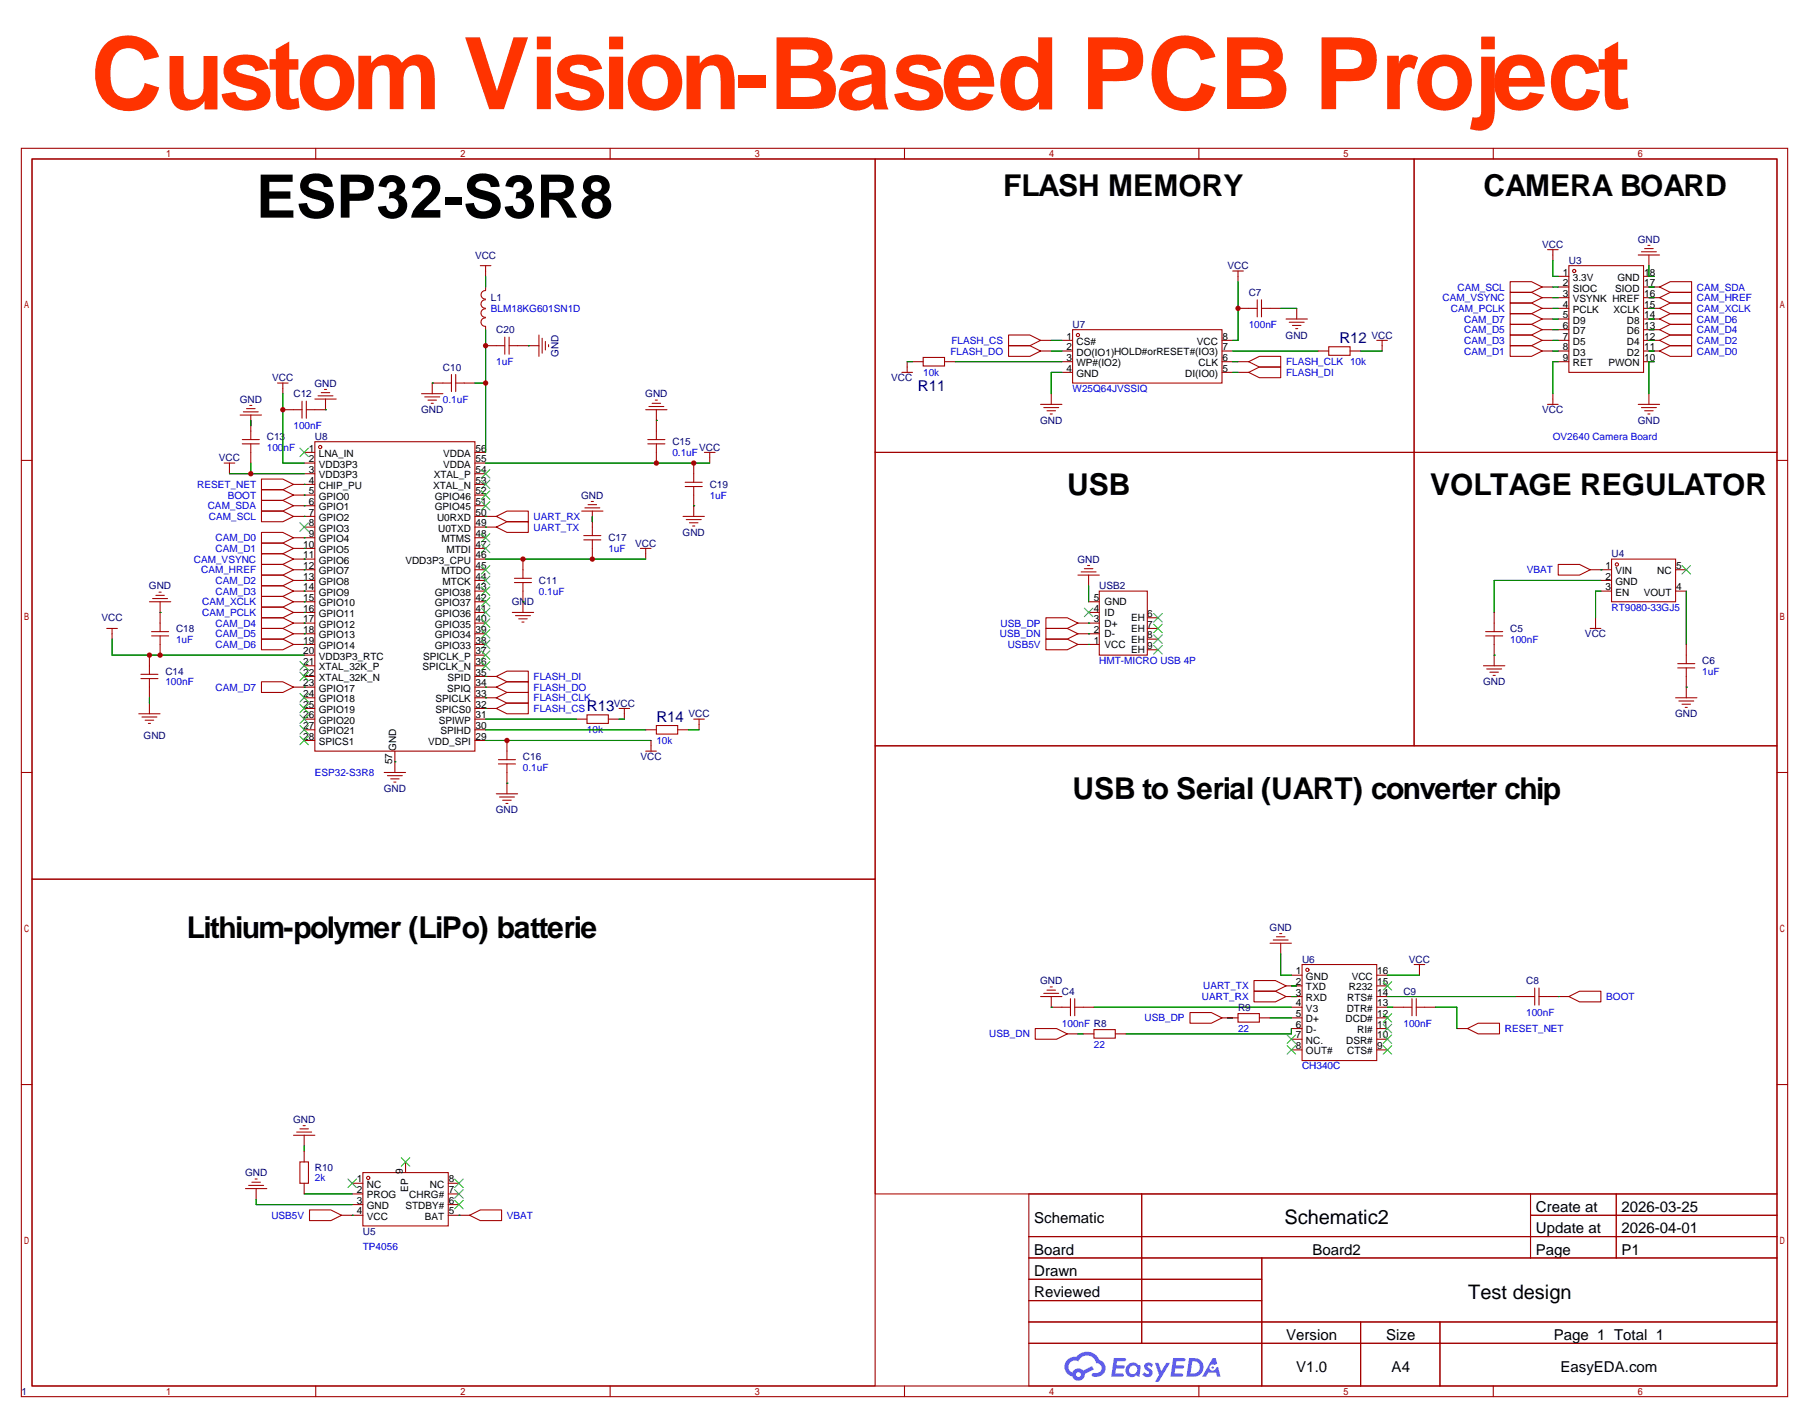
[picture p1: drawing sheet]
<svg xmlns="http://www.w3.org/2000/svg" width="431mm" height="338mm" viewBox="0 0 431 338" stroke-linecap="round" stroke-linejoin="round" font-family="sans-serif">
<g fill="none" stroke="#a10000" stroke-width=".25">
<path d="M5.1 35.3h420.3v297.2h-420.3zM7.6 37.8h415.3v292.1h-415.3zM75.1 35.3v2.5M145.2 35.3v2.5M215.3 35.3v2.5M285.3 35.3v2.5M355.4 35.3v2.5M5.1 109.6h2.5M422.9 109.6h2.5M5.1 183.9h2.5M422.9 183.9h2.5M5.1 258.2h2.5"/>
<path d="M422.9 258.2h2.5M244.9 284.2h178v45.7h-178zM244.9 294.4h178M244.9 299.5h178M271.7 284.2v35.6M300.3 299.5v30.4M364.3 284.2v15.3M364.3 289.3h58.6M384.7 284.2v15.3M244.9 304.5h55.4M244.9 314.7h178M244.9 309.6h55.4"/>
<path d="M244.9 319.8h178M323.8 314.7v15.2M342.7 314.7v15.2M75.1 329.9v2.6M145.2 329.9v2.6M215.3 329.9v2.6M285.3 329.9v2.6M355.4 329.9v2.6"/>
</g>
<g fill="#5487ff">
<path d="M272.6 324.6a1.3 1.3 0 0 1 1.8 .3l-.4 .6a.47 .47 0 0 0-.4-.4 .47 .47 0 0 0-.5 .3l.1 .1a1.28 1.28 0 0 1 .8 2 1.53 1.53 0 0 1-2.2-.3l.6-.6 .7 .5a.31 .31 0 0 0 .4-.3 .31 .31 0 0 0-.3-.3 1.12 1.12 0 0 1-.6-1.9z"/>
<path d="M274.9 324.4h.8l.7 2 1.2-2h.9l-2.7 4.6h-.9l.9-1.7z"/>
<path d="M265.1 323.3h2.3a.46 .46 0 0 1 .5 .1 .46 .46 0 0 1 .1 .5l-.4 .2h-1.7l-.2 .9 1.8 .1a.4 .4 0 0 1 .2 .4 .4 .4 0 0 1-.4 .3h-1.7l-.2 1.2h1.4a.46 .46 0 0 1 .5 .1 .46 .46 0 0 1 .1 .5l-.3 .2h-2.6z"/>
<path d="M279.2 323.3h2.3a.47 .47 0 0 1 .5 .1 .47 .47 0 0 1 .1 .5l-.4 .2h-1.7l-.2 .9 1.9 .1a.39 .39 0 0 1 .1 .4 .39 .39 0 0 1-.4 .3h-1.7l-.1 1.2h1.3a.46 .46 0 0 1 .5 .1 .46 .46 0 0 1 .1 .5l-.3 .2h-2.6z"/>
<path d="M288.6 323.3h.7l.4 1.3-.7 .4a.75 .75 0 0 0-1.1 .3 .75 .75 0 0 0 .5 1 .75 .75 0 0 0 1-.7l.5-.2 .6 2.3h-.9l-.2-.9h-1.8l-.6 .9h-.9z"/>
<path d="M283 323.3l-.6 4.5h1.4a2.27 2.27 0 0 0 2.6-2.3 2.27 2.27 0 0 0-2.7-2.2zM283.8 324.1a1.5 1.5 0 0 1 1.8 1.5 1.5 1.5 0 0 1-2 1.4h-.2z"/>
<path d="M268.4 324.9a1.6 1.6 0 0 0-.3 2.3 1.6 1.6 0 0 0 2.3 .2l.8 .4 .3-2.5-.2-.3h-.4a1.58 1.58 0 0 0-2.5-.1zM269 325.4a.99 .99 0 0 1 1.7 .6 .99 .99 0 0 1-1.4 1.1 .98 .98 0 0 1-.3-1.7z"/>
<path d="M254.1 323.7a2.37 2.37 0 0 0 1.1 4 1.54 1.54 0 0 0 1.8 1 1.54 1.54 0 0 0 1.2-1.6l2.1-1.1-.4-.8-2.1 1.1a1.57 1.57 0 0 0-2.6 .4 1.5 1.5 0 0 1-.7-2.1 1.5 1.5 0 0 1 2.1-.5 2.27 2.27 0 0 1 2.4-1.4 2.27 2.27 0 0 1 2 1.8 1.16 1.16 0 0 1 1.2 1.1 1.16 1.16 0 0 1-1.1 1.2h-.7a.47 .47 0 0 0-.6 .4 .47 .47 0 0 0 .5 .6 2.14 2.14 0 0 0 2.7-1.4 2.14 2.14 0 0 0-1.4-2.7 3.2 3.2 0 0 0-5.4-.7l-1.2 .1zM256.1 327.2a.58 .58 0 0 1 1.1 0 .58 .58 0 0 1-1.1 0z"/>
<circle cx="288.6" cy="325.5" r=".28"/>
</g>
<g fill="none" stroke="#a10000" stroke-width=".25">
<path d="M7.6 37.8h200.7v171.5h-200.7zM208.3 37.8h128.2v69.9h-128.2zM336.5 37.8h86.4v69.9h-86.4zM368.3 59.4h2.5M369.6 59.4v2.6M390.7 59.9h3.5M391.4 59.2h2M392.2 58.4h.5M114.3 63.2h2.5M115.6 73.5a1.01 1.01 0 0 0-1.1 1 1.01 1.01 0 0 0 1.1 1M115.6 71.4a1.01 1.01 0 0 0-1.1 1 1.01 1.01 0 0 0 1.1 1M115.6 69.2a1.01 1.01 0 0 0-1.1 1 1.01 1.01 0 0 0 1.1 1"/>
<path d="M115.6 75.7a1.01 1.01 0 0 0-1.1 1 1.01 1.01 0 0 0 1.1 1v.8M115.6 63.2v2.6M115.6 68.3v.8M128.3 79.8v5M240 79.8h5.1l2.5 1.2-2.5 1.3h-5.1zM255.3 78.5h35.5v12.7h-35.5zM293.4 64.5h2.5M294.6 73.4h4.6M294.6 64.5v2.6M299.2 71.4v4M300.2 73.4h4.6M300.2 71.4v4"/>
<path d="M306.1 75.9h5M306.8 76.7h3.6M307.6 77.5h2M308.4 78.2h.5M308.6 73.4v2.5M359.4 79.8h5.1l2.5 1.2-2.5 1.3h-5.1zM359.4 77.2h5.1l2.5 1.3-2.5 1.3h-5.1zM359.4 74.7h5.1l2.5 1.2-2.5 1.3h-5.1zM359.4 72.1h5.1l2.5 1.3-2.5 1.3h-5.1zM359.4 69.6h5.1l2.5 1.3-2.5 1.2h-5.1zM359.4 67.1h5.1l2.5 1.2-2.5 1.3h-5.1zM367 68.3h2.6"/>
<path d="M367 70.9h2.6M367 73.4h2.6M367 75.9h2.6M367 78.5h2.6M370.8 65.8h2.6M370.8 68.3h2.6M370.8 70.9h2.6M370.8 73.4h2.6M370.8 75.9h2.6M370.8 78.5h2.6M373.4 63.2h17.8v25.4h-17.8zM389.9 60.7h5.1"/>
<path d="M391.2 65.8h2.5M391.2 68.3h3.8M391.2 70.9h3.8M391.2 73.4h3.8M391.2 75.9h3.8M391.2 78.5h3.8M392.4 60.7v2.5M395 78.5l2.5-1.3h5.1v2.6h-5.1zM395 75.9l2.5-1.2h5.1v2.5h-5.1zM395 73.4l2.5-1.3h5.1v2.6h-5.1zM395 70.9l2.5-1.3h5.1v2.5h-5.1zM395 68.3l2.5-1.2h5.1v2.5h-5.1z"/>
<path d="M57.1 98.8h5.1M57.9 98h3.6M58.7 97.3h2M59.4 96.5h.5M59.7 98.8v5.8M66 91.2h2.6M67.3 91.2v2.5M67.3 97.5h4.6M71.9 95.5v4.1M72.9 95.5v4.1M74.9 95h5.1M75.7 94.2h3.5"/>
<path d="M76.5 93.5h2M77.2 92.7h.5M77.5 95v2.5h-4.6M100.3 93.7h5.1M101.1 94.5h3.5M101.9 95.2h2M102.6 96h.5M107.4 91.2h-4.5v2.5M107.4 89.2v4M108.5 91.2h4.5M108.5 89.2v4M115.6 82.3h4.5"/>
<path d="M120.1 80.3v4M121.2 82.3h7.1M121.2 80.3v4M129 80.5v3.6M129.8 81.3v2M130.6 82v.5M153.7 97.5h5M154.4 96.8h3.6M155.2 96h2M156 95.2h.5M156.2 97.5v7.1M214.6 88.6h2.6"/>
<path d="M215.9 86.1v2.5M217.2 86.1h2.5M219.7 85.1h5.1v2h-5.1zM224.8 86.1h2.5M240 82.3h5.1l2.5 1.3-2.5 1.2h-5.1zM247.6 81h2.6M247.6 83.6h2.6M247.6 96.3h5.1M248.4 97h3.6M249.2 97.8h2M249.9 98.6h.5M250.2 93.7v2.6"/>
<path d="M252.7 81h2.6M252.7 83.6h2.6M252.7 86.1h2.6M252.7 88.6h2.6M290.8 81h2.6M290.8 83.6h2.6M290.8 86.1h2.6M290.8 88.6h2.6M294.6 86.1h2.6M294.6 88.6h2.6M297.2 88.6l2.5-1.2h5.1v2.5h-5.1zM297.2 86.1l2.5-1.3h5.1v2.6h-5.1z"/>
<path d="M313.7 83.6h2.5M316.2 82.5h5.1v2.1h-5.1zM321.3 83.6h2.5M327.7 81h2.5M328.9 81v2.6M359.4 82.3h5.1l2.5 1.3-2.5 1.2h-5.1zM367 81h2.6M367 83.6h2.6M368.3 96.3h2.5M369.6 93.7v2.6M370.8 81h2.6M370.8 83.6h2.6"/>
<path d="M370.8 86.1h2.6M389.9 96.3h5.1M390.7 97h3.5M391.2 81h3.8M391.2 83.6h3.8M391.2 86.1h2.5M391.4 97.8h2M392.2 98.6h.5M392.4 93.7v2.6M395 83.6l2.5-1.3h5.1v2.5h-5.1zM395 81l2.5-1.2h5.1v2.5h-5.1zM53.3 110.2h2.6"/>
<path d="M54.6 110.2v2.6M57.7 105.7h4M57.7 104.6h4M59.7 105.7v4.5M62.2 116.6h5.1l2.5 1.3-2.5 1.2h-5.1zM62.2 114h5.1l2.5 1.3-2.5 1.3h-5.1zM62.2 119.1h5.1l2.5 1.3-2.5 1.3h-5.1zM69.8 115.3h5.1M69.8 117.9h5.1M72.4 107.7h2.5M72.4 110.2h2.5M72.4 112.8h2.5"/>
<path d="M74.9 105.2h38.1v73.6h-38.1zM113 107.7h2.6M113 110.2h2.6M113 112.8h2.6M113 115.3h2.6M113 117.9h2.6M140.7 119.4h.5M154.2 105.7h4M154.2 104.6h4M156.2 105.7v4.5M163.1 115.8h4M163.1 114.8h4"/>
<path d="M165.1 110.2v4.6M165.1 115.8v7.1M167.6 107.7h2.6M168.9 107.7v2.5M208.3 107.7h128.2v69.8h-128.2zM336.5 107.7h86.4v69.8h-86.4zM62.2 134.4h5.1l2.5 1.2-2.5 1.3h-5.1zM62.2 131.8h5.1l2.5 1.3-2.5 1.3h-5.1zM62.2 136.9h5.1l2.5 1.3-2.5 1.2h-5.1zM62.2 139.4h5.1l2.5 1.3-2.5 1.3h-5.1zM62.2 126.7h5.1l2.5 1.3-2.5 1.3h-5.1zM62.2 121.7h5.1l2.5 1.2-2.5 1.3h-5.1z"/>
<path d="M62.2 129.3h5.1l2.5 1.3-2.5 1.2h-5.1zM69.8 135.6h5.1M69.8 138.2h5.1M69.8 120.4h5.1M69.8 122.9h5.1M69.8 128h5.1M69.8 130.6h5.1M69.8 133.1h5.1M72.4 125.5h2.5M113 135.6h2.6M113 138.2h2.6M113 120.4h2.6"/>
<path d="M113 122.9h5.1M113 125.5h5.1M113 128h2.6M113 130.6h2.6M113 133.1h2.6M118.1 125.5l2.5-1.3h5.1v2.5h-5.1zM118.1 122.9l2.5-1.2h5.1v2.5h-5.1zM122.4 137.7h4.1M122.4 138.7h4.1M124.5 133.1v4.6M124.5 138.7v7.1M138.4 121.7h5.1"/>
<path d="M138.9 127.5h4.1M138.9 128.5h4.1M139.2 120.9h3.5M140 120.1h2M141 121.7v5.8M141 128.5v4.6M152.4 130.6h2.5M153.7 130.6v2.5M162.6 122.9h5M163.3 123.7h3.6M164.1 124.5h2M164.8 125.2h.6"/>
<path d="M256.5 136.9h5.1M257.3 136.1h3.6M258.1 135.4h2M258.8 134.6h.5M259.1 136.9v2.5M370.8 134.4h5.1l2.6 1.2-2.6 1.3h-5.1zM378.5 135.6h5M381 138.2h2.5M383.5 133.1h15.3v10.2h-15.3zM398.8 135.6h2.5M25.4 149.6h2.5M26.7 149.6v2.5"/>
<path d="M35.6 143.3h5M35.6 156v4.5M36.1 151.4h4M36.1 150.4h4M36.3 142.5h3.6M37.1 141.7h2M37.8 141h.6M38.1 143.3v7.1M38.1 151.4v4.6M62.2 147.1h5.1l2.5 1.2-2.5 1.3h-5.1zM62.2 142h5.1l2.5 1.3-2.5 1.2h-5.1zM62.2 144.5h5.1l2.5 1.3-2.5 1.3h-5.1z"/>
<path d="M62.2 149.6h5.1l2.5 1.3-2.5 1.2h-5.1zM62.2 152.1h5.1l2.5 1.3-2.5 1.3h-5.1zM69.8 143.3h5.1M69.8 145.8h5.1M69.8 148.3h5.1M69.8 150.9h5.1M69.8 153.4h5.1M69.8 140.7h5.1M72.4 158.5h2.5M72.4 156h2.5M113 143.3h2.6M113 145.8h2.6"/>
<path d="M113 148.3h2.6M113 150.9h2.6M113 153.4h2.6M113 140.7h2.6M113 158.5h2.6M113 156h2.6M121.9 145.8h5.1M122.7 146.6h3.5M123.4 147.3h2.1M124.2 148.1h.5M248.9 152.1h5.1l2.5 1.3-2.5 1.3h-5.1zM248.9 147.1h5.1l2.5 1.2-2.5 1.3h-5.1z"/>
<path d="M248.9 149.6h5.1l2.5 1.3-2.5 1.2h-5.1zM256.5 148.3h5.1M256.5 150.9h5.1M256.5 153.4h5.1M259.1 143.3h2.5M259.1 145.8h2.5M261.6 140.7h11.4v15.3h-11.4zM273 154.7h2.6M273 152.1h2.6M273 149.6h2.6M273 147.1h2.6M353.1 158.5h5"/>
<path d="M353.6 151.4h4M353.6 150.4h4M353.8 159.3h3.6M355.6 145.8v4.6M355.6 151.4v7.1M378.5 149.6h2.5M379.7 147.1v2.5M381 140.7h2.5M398.8 140.7h2.5M399.3 158h4.1M399.3 159h4.1M401.3 153.4v4.6"/>
<path d="M401.3 159v7.1M33 169.9h5.1M33.5 160.5h4.1M33.5 161.5h4.1M33.8 170.7h3.5M34.5 171.4h2.1M35.3 172.2h.5M35.6 161.5v4.6M35.6 167.4v2.5M62.2 162.3h5.1l2.5 1.3-2.5 1.2h-5.1zM69.8 163.6h5.1M72.4 166.1h2.5"/>
<path d="M72.4 161h2.5M72.4 168.7h2.5M72.4 171.2h2.5M72.4 173.7h2.5M72.4 176.3h2.5M94 178.8v5.1M113 166.1h5.1M113 161h5.1M113 163.6h5.1M113 168.7h5.1M113 171.2h2.6M113 173.7h2.6"/>
<path d="M113 176.3h2.6M118.1 168.7l2.5-1.3h5.1v2.5h-5.1zM118.1 166.1l2.5-1.3h5.1v2.6h-5.1zM118.1 161l2.5-1.2h5.1v2.5h-5.1zM118.1 163.6l2.5-1.3h5.1v2.5h-5.1zM120.6 176.3v4.5M137.2 171.2h2.5M139.7 170.2h5.1v2h-5.1zM144.8 171.2h2.5M147.3 168.7h2.6M148.6 168.7v2.5M153.7 173.7h2.5"/>
<path d="M153.7 178.8h2.5M154.9 176.3v2.5M156.2 172.7h5.1v2.1h-5.1zM161.3 173.7h2.5M165.1 171.2h2.5M166.4 171.2v2.5M208.3 177.5h214.6v106.7h-214.6zM354.6 160h2M355.3 160.8h.6M398.8 166.1h5.1M399.5 166.9h3.6M400.3 167.6h2"/>
<path d="M401.1 168.4h.5M91.4 183.9h5.1M92.2 184.7h3.6M93 185.4h2M93.7 186.2h.5M118.1 189h5.1M118.6 180.8h4.1M118.6 181.9h4.1M118.9 189.7h3.5M119.6 190.5h2.1M120.4 191.3h.5M120.6 181.9v7.1"/>
<path d="M7.6 209.3h200.7v120.6h-200.7zM247.6 237.2h5.1M248.4 236.5h3.6M249.2 235.7h2M249.9 234.9h.5M250.2 237.2v2.6h4.6M254.8 237.7v4.1M255.8 239.8h4.5M255.8 237.7v4.1M298.4 233.4h5.1l2.6 1.3-2.6 1.3h-5.1zM298.4 236h5.1l2.6 1.2-2.6 1.3h-5.1zM302.3 224.5h5"/>
<path d="M303 223.8h3.6M303.8 223h2M304.5 222.2h.6M304.8 224.5v2.6M306.1 234.7h3.8M306.1 237.2h3.8M307.3 232.2h2.6M307.3 239.8h2.6M309.9 229.6h17.8v22.9h-17.8zM327.7 232.2h2.5M327.7 234.7h2.5M327.7 237.2h2.5"/>
<path d="M327.7 239.8h2.5M331.5 239.8h4.5M336 237.7v4.1M336.5 229.6h2.6M337.1 239.8h4.5M337.1 237.7v4.1M337.8 229.6v2.6M360.7 237.2h4.6M365.3 235.2v4.1M366.3 237.2h7.1M366.3 235.2v4.1M373.4 237.2l2.5-1.2h5.1v2.5h-5.1z"/>
<path d="M246.4 244.9h5.1l2.5 1.2-2.5 1.3h-5.1zM254 246.1h2.5M257.8 246.1h2.5M260.3 245.1h5.1v2h-5.1zM265.4 246.1h2.6M283.2 241h5.1l2.5 1.3-2.5 1.3h-5.1zM290.8 242.3h3.8M294.6 241.3h5.1v2h-5.1zM299.7 242.3h2.6M307.3 242.3h2.6M307.3 244.9h2.6M307.3 247.4h2.6"/>
<path d="M307.3 249.9h2.6M327.7 242.3h2.5M327.7 244.9h2.5M327.7 247.4h2.5M327.7 249.9h2.5M346.7 244.9h2.5M349.2 244.9l2.6-1.3h5.1v2.5h-5.1zM69.8 270.3h5.1M70.6 269.5h3.6M71.4 276.6h2v5.1h-2zM71.4 268.7h2M72.1 268h.5"/>
<path d="M72.4 270.3v2.5M72.4 274.1v2.5M86.4 279.1h20.3v12.7h-20.3zM96.5 276.6v2.5M58.4 283h5.1M59.2 282.2h3.5M59.9 281.4h2.1M60.7 280.7h.5M61 283v2.5M72.4 281.7v2.5M73.7 288h5l2.6 1.3-2.6 1.3h-5zM81.3 289.3h5.1"/>
<path d="M83.8 281.7h2.6M83.8 284.2h2.6M83.8 286.8h2.6M106.7 281.7h2.5M106.7 284.2h2.5M106.7 286.8h2.5M106.7 289.3h5.1M111.8 289.3l2.5-1.3h5.1v2.6h-5.1z"/>
<circle cx="256.5" cy="79.8" r=".38"/>
<circle cx="374.6" cy="64.5" r=".38"/>
<circle cx="76.2" cy="106.4" r=".38"/>
<circle cx="384.8" cy="134.4" r=".38"/>
<circle cx="311.1" cy="230.9" r=".38"/>
<circle cx="87.6" cy="280.4" r=".38"/>
</g>
<g fill="none" stroke="#3c3" stroke-width=".25">
<path d="M71.4 106.7l2 2M73.4 106.7l-2 2M114.6 111.8l2 2M114.6 114.3l2 2M114.6 116.8l2 2.1M114.6 119.4l2 2M116.6 111.8l-2 2M116.6 114.3l-2 2M116.6 116.8l-2 2.1M116.6 119.4l-2 2M71.4 124.5l2 2M73.4 124.5l-2 2"/>
<path d="M114.6 127l2 2M114.6 129.5l2 2.1M114.6 134.6l2 2.1M114.6 137.2l2 2M114.6 139.7l2 2M116.6 127l-2 2M116.6 129.5l-2 2.1M116.6 134.6l-2 2.1M116.6 137.2l-2 2M116.6 139.7l-2 2M400.3 134.6l2 2.1M402.3 134.6l-2 2.1"/>
<path d="M71.4 157.5l2 2M73.4 157.5l-2 2M114.6 142.2l2 2.1M114.6 144.8l2 2M114.6 147.3l2 2.1M114.6 149.9l2 2M114.6 152.4l2 2M114.6 154.9l2 2.1M114.6 157.5l2 2M116.6 142.2l-2 2.1M116.6 144.8l-2 2M116.6 147.3l-2 2.1"/>
<path d="M116.6 149.9l-2 2M116.6 152.4l-2 2M116.6 154.9l-2 2.1M116.6 157.5l-2 2M258.1 144.8l2 2M260.1 144.8l-2 2M274.6 153.7l2 2M274.6 151.1l2 2.1M274.6 148.6l2 2M274.6 146l2 2.1M276.6 153.7l-2 2M276.6 151.1l-2 2.1"/>
<path d="M276.6 148.6l-2 2M276.6 146l-2 2.1M71.4 175.3l2 2M71.4 172.7l2 2.1M71.4 170.2l2 2M71.4 167.6l2 2.1M71.4 165.1l2 2M71.4 160l2 2.1M73.4 160l-2 2.1M73.4 170.2l-2 2M73.4 172.7l-2 2.1M73.4 175.3l-2 2"/>
<path d="M73.4 167.6l-2 2.1M73.4 165.1l-2 2M329.2 233.7l2 2M331.2 233.7l-2 2M306.3 246.4l2.1 2M306.3 248.9l2.1 2.1M308.4 246.4l-2.1 2M308.4 248.9l-2.1 2.1M329.2 248.9l2 2.1M329.2 246.4l2 2M329.2 243.8l2 2.1M329.2 241.3l2 2"/>
<path d="M331.2 248.9l-2 2.1M331.2 246.4l-2 2M331.2 243.8l-2 2.1M331.2 241.3l-2 2M95.5 275.6l2 2M97.5 275.6l-2 2M82.8 280.7l2 2M84.8 280.7l-2 2M108.2 285.7l2 2.1M108.2 283.2l2 2M108.2 280.7l2 2M110.2 285.7l-2 2.1"/>
<path d="M110.2 283.2l-2 2M110.2 280.7l-2 2"/>
</g>
<g fill="none" stroke="#008700" stroke-width=".25">
<path d="M115.6 65.8v2.5M115.6 78.5v29.2M294.6 67.1v13.9h-1.2M304.8 73.4h3.8M369.6 78.5h1.2M369.6 75.9h1.2M369.6 73.4h1.2M369.6 70.9h1.2M369.6 68.3h1.2M369.6 62v3.8h1.2M392.4 78.5h1.3M392.4 75.9h1.3"/>
<path d="M392.4 73.4h1.3M392.4 70.9h1.3M392.4 68.3h1.3M392.4 63.2v2.6h1.3M67.3 93.7v16.5h5.1M77.5 97.5h.1M102.9 91.2h.1M113 91.2h2.6M125.7 82.3h.1M215.9 86.1h1.3M227.3 86.1h25.4M250.2 83.6h2.5"/>
<path d="M250.2 81h2.5M252.7 88.6h-2.5v5.1M293.4 83.6h20.3M293.4 86.1h1.2M293.4 88.6h1.2M323.8 83.6h5.1M369.6 83.6h1.2M369.6 81h1.2M370.8 86.1h-1.2v7.6M392.4 83.6h1.3M392.4 81h1.3M393.7 86.1h-1.3v7.6"/>
<path d="M54.6 112.8h17.8M59.7 100.1v1.2M59.7 110.2v2.6M72.4 117.9h.1M72.4 115.3h.1M115.6 110.2h53.3M156.2 100.1h.1M72.4 135.6h.1M72.4 133.1h.1M72.4 138.2h.1M72.4 120.4h.1M72.4 128h.1"/>
<path d="M72.4 122.9h.1M72.4 130.6h.1M115.6 125.5h.1M115.6 122.9h.1M115.6 133.1h38.1M141 122.9v1.3M165.1 120.4h.1M259.1 139.4v3.9M381 135.6h.1M381 138.2h-25.4v7.6M26.7 152.1v3.9h45.7M38.1 145.8h.1"/>
<path d="M72.4 148.3h.1M72.4 143.3h.1M72.4 140.7h.1M72.4 145.8h.1M72.4 150.9h.1M72.4 153.4h.1M124.5 143.3h.1M259.1 153.4h.1M259.1 148.3h.1M259.1 150.9h.1M355.6 156h.1M381 140.7h-1.3v6.4"/>
<path d="M401.3 140.7v12.7M35.6 166.1v1.3M72.4 163.6h.1M115.6 168.7h.1M115.6 166.1h.1M115.6 161h.1M115.6 163.6h.1M115.6 176.3h39.3M115.6 171.2h21.6M115.6 173.7h38.1M147.3 171.2h1.3M163.8 173.7h2.6"/>
<path d="M401.3 163.6h.1M94 181.4h.1M120.6 186.4h.1M250.2 239.8h.1M260.3 239.8h47M304.8 227.1v5.1h2.5M307.3 237.2h1.3M307.3 234.7h1.3M330.2 232.2h7.6M330.2 237.2h30.5M330.2 239.8h1.3M341.6 239.8h5.1v5.1"/>
<path d="M370.8 237.2h.1M256.5 246.1h1.3M292.1 242.3h1.3M302.3 242.3h5M307.3 244.9v1.2h-39.3M72.4 272.8v1.3M61 285.5v1.3h22.8M72.4 284.2h11.4M83.8 289.3h.1M109.2 289.3h.1"/>
</g>
<g fill="#c00">
<circle cx="294.6" cy="73.4" r=".63"/>
<circle cx="59.7" cy="112.8" r=".63"/>
<circle cx="67.3" cy="97.5" r=".63"/>
<circle cx="124.5" cy="133.1" r=".63"/>
<circle cx="141" cy="133.1" r=".63"/>
<circle cx="35.6" cy="156" r=".63"/>
<circle cx="38.1" cy="156" r=".63"/>
<circle cx="120.7" cy="176.3" r=".63"/>
<circle cx="156.2" cy="110.2" r=".63"/>
<circle cx="165.1" cy="110.2" r=".63"/>
<circle cx="115.6" cy="91.2" r=".63"/>
<circle cx="115.6" cy="82.3" r=".63"/>
</g>
<text font-size="23.8" fill="#f30" x="21.6" y="26">Custom Vision-Based PCB Project</text>
<text font-size="14.3" x="61" y="51.8">ESP32-S3R8</text>
<g font-size="7.1">
<text x="238.8" y="46.7">FLASH MEMORY</text>
<text x="353.1" y="46.7">CAMERA BOARD</text>
<text x="254" y="117.9">USB</text>
<text x="340.4" y="117.9">VOLTAGE REGULATOR</text>
<text x="255.3" y="190.2">USB to Serial (UART) converter chip</text>
<text x="44.4" y="223.3">Lithium-polymer (LiPo) batterie</text>
</g>
<g font-size="4.8">
<text x="305.7" y="291.5">Schematic2</text>
<text x="349.4" y="309.3">Test design</text>
</g>
<g font-size="3.6" fill="#000080">
<text x="318.8" y="81.7">R12</text>
<text x="218.4" y="93.1">R11</text>
<text x="139.7" y="169.3">R13</text>
<text x="156.2" y="171.8">R14</text>
</g>
<g font-size="3.6">
<text x="246.1" y="291.1">Schematic</text>
<text x="365.5" y="288.6">Create at</text>
<text x="365.5" y="293.6">Update at</text>
<text x="385.9" y="288.6">2026-03-25</text>
<text x="385.9" y="293.6">2026-04-01</text>
<text x="246.1" y="298.7">Board</text>
<text x="312.4" y="298.7">Board2</text>
<text x="365.5" y="298.7">Page</text>
<text x="385.9" y="298.7">P1</text>
<text x="246.1" y="303.8">Drawn</text>
<text x="246.1" y="308.9">Reviewed</text>
<text x="306.1" y="319">Version</text>
<text x="329.9" y="319">Size</text>
<text x="369.8" y="319">Page 1 Total 1</text>
<text x="308.5" y="326.7">V1.0</text>
<text x="331.2" y="326.7">A4</text>
<text x="371.4" y="326.7">EasyEDA.com</text>
</g>
<g font-size="2.4" fill="#000080">
<text x="367.1" y="59">VCC</text>
<text x="389.8" y="57.7">GND</text>
<text x="113.1" y="61.6">VCC</text>
<text x="292.1" y="64.1">VCC</text>
<text x="373.4" y="62.8">U3</text>
<text x="116.8" y="71.7">L1</text>
<text x="297.2" y="70.4">C7</text>
<text x="118.1" y="79.3">C20</text>
<text x="255.3" y="78.1">U7</text>
<text x="306" y="80.6">GND</text>
<text x="326.4" y="80.6">VCC</text>
<text x="105.4" y="88.2">C10</text>
<text x="132.9" y="84.9" transform="rotate(-90 132.9 84.9)">GND</text>
<text x="57" y="95.8">GND</text>
<text x="64.8" y="90.8">VCC</text>
<text x="69.8" y="94.6">C12</text>
<text x="74.8" y="92">GND</text>
<text x="153.6" y="94.6">GND</text>
<text x="212.1" y="90.8">VCC</text>
<text x="100.2" y="98.4">GND</text>
<text x="247.5" y="100.9">GND</text>
<text x="367.1" y="98.4">VCC</text>
<text x="389.8" y="100.9">GND</text>
<text x="63.5" y="104.7">C13</text>
<text x="74.9" y="104.7">U8</text>
<text x="160" y="106">C15</text>
<text x="166.4" y="107.3">VCC</text>
<text x="52.1" y="109.8">VCC</text>
<text x="138.3" y="118.7">GND</text>
<text x="168.9" y="116.2">C19</text>
<text x="144.8" y="128.9">C17</text>
<text x="151.2" y="130.1">VCC</text>
<text x="162.5" y="127.6">GND</text>
<text x="256.4" y="133.9">GND</text>
<text x="383.5" y="132.7">U4</text>
<text x="35.5" y="140.3">GND</text>
<text x="128.3" y="139">C11</text>
<text x="261.6" y="140.3">USB2</text>
<text x="24.2" y="147.9">VCC</text>
<text x="121.8" y="144.1">GND</text>
<text x="41.9" y="150.5">C18</text>
<text x="359.4" y="150.5">C5</text>
<text x="377.2" y="151.7">VCC</text>
<text x="39.4" y="160.6">C14</text>
<text x="405.1" y="158.1">C6</text>
<text x="353" y="163.2">GND</text>
<text x="146.1" y="168.2">VCC</text>
<text x="163.9" y="170.8">VCC</text>
<text x="398.7" y="170.8">GND</text>
<text x="34.2" y="175.9">GND</text>
<text x="124.5" y="180.9">C16</text>
<text x="152.4" y="180.9">VCC</text>
<text x="91.3" y="188.6">GND</text>
<text x="118" y="193.6">GND</text>
<text x="302.2" y="221.6">GND</text>
<text x="309.9" y="229.2">U6</text>
<text x="335.3" y="229.2">VCC</text>
<text x="247.5" y="234.3">GND</text>
<text x="252.7" y="236.8">C4</text>
<text x="334" y="236.8">C9</text>
<text x="363.2" y="234.3">C8</text>
<text x="294.6" y="240.6">R9</text>
<text x="69.7" y="267.3">GND</text>
<text x="58.3" y="280">GND</text>
<text x="74.9" y="278.7">R10</text>
<text x="86.4" y="294">U5</text>
<text x="5.1" y="332.1">1</text>
</g>
<g font-size="2.4">
<text x="371.9" y="65.6">1</text>
<text x="391.3" y="65.6">18</text>
<text x="371.9" y="68.1">2</text>
<text x="371.9" y="70.7">3</text>
<text x="374.3" y="66.9">3.3V</text>
<text x="374.3" y="69.4">SIOC</text>
<text x="374.3" y="71.9">VSYNK HREF</text>
<text x="384.4" y="69.4">SIOD</text>
<text x="384.9" y="66.9">GND</text>
<text x="391.3" y="70.7">16</text>
<text x="391.3" y="68.1">17</text>
<text x="371.9" y="73.2">4</text>
<text x="371.9" y="75.8">5</text>
<text x="374.3" y="74.5">PCLK</text>
<text x="374.3" y="77">D9</text>
<text x="384" y="74.5">XCLK</text>
<text x="387.2" y="77">D8</text>
<text x="391.3" y="75.8">14</text>
<text x="391.3" y="73.2">15</text>
<text x="253.8" y="80.8">1</text>
<text x="253.8" y="83.4">2</text>
<text x="256.2" y="82.1">CS#</text>
<text x="284.9" y="82.1">VCC</text>
<text x="291" y="83.3">7</text>
<text x="291" y="80.8">8</text>
<text x="371.9" y="78.3">6</text>
<text x="371.9" y="80.8">7</text>
<text x="371.9" y="83.4">8</text>
<text x="374.3" y="79.6">D7</text>
<text x="374.3" y="82.1">D5</text>
<text x="387.2" y="82.1">D4</text>
<text x="387.2" y="79.6">D6</text>
<text x="391.3" y="83.4">11</text>
<text x="391.3" y="80.8">12</text>
<text x="391.3" y="78.3">13</text>
<text x="253.8" y="85.9">3</text>
<text x="253.8" y="88.5">4</text>
<text x="256.2" y="84.6">DO(IO1)HOLD#orRESET#(IO3)</text>
<text x="256.2" y="87.2">WP#(IO2)</text>
<text x="256.2" y="89.7">GND</text>
<text x="282.1" y="89.7">DI(IO0)</text>
<text x="285.3" y="87.2">CLK</text>
<text x="291" y="88.5">5</text>
<text x="291" y="85.9">6</text>
<text x="371.9" y="85.9">9</text>
<text x="374.3" y="84.6">D3</text>
<text x="374.3" y="87.2">RET</text>
<text x="382.8" y="87.2">PWON</text>
<text x="387.2" y="84.6">D2</text>
<text x="391.3" y="85.9">10</text>
<text x="73.5" y="107.5">1</text>
<text x="113.2" y="107.5">56</text>
<text x="73.5" y="112.6">3</text>
<text x="73.5" y="110">2</text>
<text x="75.9" y="113.9">VDD3P3</text>
<text x="75.9" y="111.3">VDD3P3</text>
<text x="75.9" y="108.8">LNA_IN</text>
<text x="103.2" y="113.9">XTAL_P</text>
<text x="105.5" y="108.8">VDDA</text>
<text x="105.5" y="111.3">VDDA</text>
<text x="113.2" y="110">55</text>
<text x="113.2" y="112.6">54</text>
<text x="73.5" y="117.7">5</text>
<text x="73.5" y="115.1">4</text>
<text x="75.9" y="118.9">GPIO0</text>
<text x="75.9" y="116.4">CHIP_PU</text>
<text x="103.1" y="116.4">XTAL_N</text>
<text x="103.5" y="118.9">GPIO46</text>
<text x="113.2" y="115.1">53</text>
<text x="113.2" y="117.7">52</text>
<text x="73.5" y="125.3">8</text>
<text x="73.5" y="122.7">7</text>
<text x="73.5" y="120.2">6</text>
<text x="75.9" y="124">GPIO2</text>
<text x="75.9" y="121.5">GPIO1</text>
<text x="103.5" y="121.5">GPIO45</text>
<text x="104" y="124">U0RXD</text>
<text x="113.2" y="120.2">51</text>
<text x="113.2" y="122.7">50</text>
<text x="113.2" y="125.3">49</text>
<text x="72.2" y="130.4">10</text>
<text x="73.5" y="127.8">9</text>
<text x="75.9" y="131.6">GPIO5</text>
<text x="75.9" y="129.1">GPIO4</text>
<text x="75.9" y="126.6">GPIO3</text>
<text x="104.3" y="126.6">U0TXD</text>
<text x="105.1" y="129.1">MTMS</text>
<text x="106.3" y="131.6">MTDI</text>
<text x="113.2" y="127.8">48</text>
<text x="113.2" y="130.4">47</text>
<text x="72.2" y="138">13</text>
<text x="72.2" y="135.4">12</text>
<text x="72.2" y="132.9">11</text>
<text x="75.9" y="136.7">GPIO7</text>
<text x="75.9" y="134.2">GPIO6</text>
<text x="96.5" y="134.2">VDD3P3_CPU</text>
<text x="105.1" y="136.7">MTDO</text>
<text x="113.2" y="132.9">46</text>
<text x="113.2" y="135.4">45</text>
<text x="113.2" y="138">44</text>
<text x="382.1" y="135.4">1</text>
<text x="382.1" y="138">2</text>
<text x="384.5" y="136.7">VIN</text>
<text x="394.4" y="136.7">NC</text>
<text x="398.9" y="135.4">5</text>
<text x="72.2" y="143.1">15</text>
<text x="72.2" y="140.5">14</text>
<text x="75.9" y="141.8">GPIO9</text>
<text x="75.9" y="139.3">GPIO8</text>
<text x="103.5" y="141.8">GPIO38</text>
<text x="105.3" y="139.3">MTCK</text>
<text x="113.2" y="140.5">43</text>
<text x="113.2" y="143.1">42</text>
<text x="260.3" y="143.1">5</text>
<text x="382.1" y="140.5">3</text>
<text x="384.5" y="139.3">GND</text>
<text x="384.5" y="141.8">EN</text>
<text x="391.2" y="141.8">VOUT</text>
<text x="398.9" y="140.5">4</text>
<text x="72.2" y="148.1">17</text>
<text x="72.2" y="145.6">16</text>
<text x="75.9" y="149.4">GPIO12</text>
<text x="75.9" y="146.9">GPIO11</text>
<text x="75.9" y="144.3">GPIO10</text>
<text x="103.5" y="144.3">GPIO37</text>
<text x="103.5" y="146.9">GPIO36</text>
<text x="103.5" y="149.4">GPIO35</text>
<text x="113.2" y="145.6">41</text>
<text x="113.2" y="148.1">40</text>
<text x="260.3" y="145.6">4</text>
<text x="260.3" y="148.1">3</text>
<text x="262.9" y="144.1">GND</text>
<text x="262.9" y="146.6">ID</text>
<text x="262.9" y="149.2">D+</text>
<text x="269.2" y="147.9">EH</text>
<text x="273" y="149.4">7</text>
<text x="273" y="146.9">6</text>
<text x="72.2" y="155.8">20</text>
<text x="72.2" y="153.2">19</text>
<text x="72.2" y="150.7">18</text>
<text x="75.9" y="154.5">GPIO14</text>
<text x="75.9" y="152">GPIO13</text>
<text x="103.5" y="152">GPIO34</text>
<text x="103.5" y="154.5">GPIO33</text>
<text x="113.2" y="150.7">39</text>
<text x="113.2" y="153.2">38</text>
<text x="113.2" y="155.8">37</text>
<text x="260.3" y="150.7">2</text>
<text x="260.3" y="153.2">1</text>
<text x="262.9" y="151.7">D-</text>
<text x="262.9" y="154.2">VCC</text>
<text x="269.2" y="155.5">EH</text>
<text x="269.2" y="153">EH</text>
<text x="269.2" y="150.4">EH</text>
<text x="273" y="154.5">9</text>
<text x="273" y="152">8</text>
<text x="72.2" y="160.8">22</text>
<text x="72.2" y="158.3">21</text>
<text x="75.9" y="159.6">XTAL_32K_P</text>
<text x="75.9" y="157">VDD3P3_RTC</text>
<text x="100.6" y="159.6">SPICLK_N</text>
<text x="100.7" y="157">SPICLK_P</text>
<text x="113.2" y="158.3">36</text>
<text x="113.2" y="160.8">35</text>
<text x="72.2" y="165.9">24</text>
<text x="72.2" y="163.4">23</text>
<text x="75.9" y="167.2">GPIO18</text>
<text x="75.9" y="164.7">GPIO17</text>
<text x="75.9" y="162.1">XTAL_32K_N</text>
<text x="103.6" y="167.2">SPICLK</text>
<text x="106.4" y="164.7">SPIQ</text>
<text x="106.5" y="162.1">SPID</text>
<text x="113.2" y="163.4">34</text>
<text x="113.2" y="165.9">33</text>
<text x="72.2" y="173.5">27</text>
<text x="72.2" y="171">26</text>
<text x="72.2" y="168.5">25</text>
<text x="75.9" y="172.3">GPIO20</text>
<text x="75.9" y="169.7">GPIO19</text>
<text x="103.6" y="169.7">SPICS0</text>
<text x="104.4" y="172.3">SPIWP</text>
<text x="113.2" y="168.5">32</text>
<text x="113.2" y="171">31</text>
<text x="113.2" y="173.5">30</text>
<text x="72.2" y="176.1">28</text>
<text x="75.9" y="177.4">SPICS1</text>
<text x="75.9" y="174.8">GPIO21</text>
<text x="94.3" y="178.8" transform="rotate(-90 94.3 178.8)">GND</text>
<text x="101.9" y="177.4">VDD_SPI</text>
<text x="104.8" y="174.8">SPIHD</text>
<text x="113.2" y="176.1">29</text>
<text x="93.3" y="181.9" transform="rotate(-90 93.3 181.9)">57</text>
<text x="308.4" y="232">1</text>
<text x="310.8" y="233.2">GND</text>
<text x="321.7" y="233.2">VCC</text>
<text x="327.8" y="232">16</text>
<text x="308.4" y="234.5">2</text>
<text x="308.4" y="237">3</text>
<text x="308.4" y="239.6">4</text>
<text x="310.8" y="235.8">TXD</text>
<text x="310.8" y="238.3">RXD</text>
<text x="320.6" y="238.3">RTS#</text>
<text x="321" y="235.8">R232</text>
<text x="327.8" y="239.6">13</text>
<text x="327.8" y="237">14</text>
<text x="327.8" y="234.5">15</text>
<text x="308.4" y="242.1">5</text>
<text x="308.4" y="244.7">6</text>
<text x="310.8" y="240.9">V3</text>
<text x="310.8" y="243.4">D+</text>
<text x="310.8" y="245.9">D-</text>
<text x="320.2" y="243.4">DCD#</text>
<text x="320.5" y="240.9">DTR#</text>
<text x="323" y="245.9">RI#</text>
<text x="327.8" y="244.7">11</text>
<text x="327.8" y="242.1">12</text>
<text x="308.4" y="247.2">7</text>
<text x="308.4" y="249.7">8</text>
<text x="310.8" y="248.5">NC.</text>
<text x="310.8" y="251">OUT#</text>
<text x="320.4" y="248.5">DSR#</text>
<text x="320.6" y="251">CTS#</text>
<text x="327.8" y="249.7">9</text>
<text x="327.8" y="247.2">10</text>
<text x="84.9" y="281.5">1</text>
<text x="95.8" y="279.5" transform="rotate(-90 95.8 279.5)">9</text>
<text x="106.8" y="281.5">8</text>
<text x="84.9" y="284">2</text>
<text x="84.9" y="286.6">3</text>
<text x="87.3" y="282.8">NC</text>
<text x="87.3" y="285.3">PROG</text>
<text x="87.3" y="287.8">GND</text>
<text x="96.5" y="287.8">STDBY#</text>
<text x="97.1" y="283.7" transform="rotate(-90 97.1 283.7)">EP</text>
<text x="97.4" y="285.3">CHRG#</text>
<text x="102.3" y="282.8">NC</text>
<text x="106.8" y="286.6">6</text>
<text x="106.8" y="284">7</text>
<text x="84.9" y="289.1">4</text>
<text x="87.3" y="290.4">VCC</text>
<text x="101.1" y="290.4">BAT</text>
<text x="106.8" y="289.1">5</text>
</g>
<g font-size="2.4" fill="#00f">
<text x="343.3" y="71.7">CAM_VSYNC</text>
<text x="346.9" y="69.2">CAM_SCL</text>
<text x="403.9" y="71.7">CAM_HREF</text>
<text x="403.9" y="69.2">CAM_SDA</text>
<text x="116.8" y="74.3">BLM18KG601SN1D</text>
<text x="345.3" y="74.3">CAM_PCLK</text>
<text x="348.5" y="76.8">CAM_D7</text>
<text x="403.9" y="76.8">CAM_D6</text>
<text x="403.9" y="74.3">CAM_XCLK</text>
<text x="226.5" y="81.9">FLASH_CS</text>
<text x="297.2" y="78.1">100nF</text>
<text x="348.5" y="81.9">CAM_D3</text>
<text x="348.5" y="79.3">CAM_D5</text>
<text x="403.9" y="81.9">CAM_D2</text>
<text x="403.9" y="79.3">CAM_D4</text>
<text x="118.1" y="87">1uF</text>
<text x="219.7" y="89.5">10k</text>
<text x="226.2" y="84.4">FLASH_DO</text>
<text x="306.1" y="89.5">FLASH_DI</text>
<text x="306.1" y="87">FLASH_CLK 10k</text>
<text x="348.5" y="84.4">CAM_D1</text>
<text x="403.9" y="84.4">CAM_D0</text>
<text x="105.4" y="95.8">0.1uF</text>
<text x="255.3" y="93.3">W25Q64JVSSIQ</text>
<text x="63.5" y="107.3">100nF</text>
<text x="69.8" y="102.2">100nF</text>
<text x="369.6" y="104.7">OV2640 Camera Board</text>
<text x="160" y="108.5">0.1uF</text>
<text x="46.9" y="116.2">RESET_NET</text>
<text x="54.2" y="118.7">BOOT</text>
<text x="168.9" y="118.7">1uF</text>
<text x="49.4" y="121.2">CAM_SDA</text>
<text x="49.7" y="123.8">CAM_SCL</text>
<text x="127" y="123.8">UART_RX</text>
<text x="51.3" y="128.9">CAM_D0</text>
<text x="51.3" y="131.4">CAM_D1</text>
<text x="127" y="126.3">UART_TX</text>
<text x="144.8" y="131.4">1uF</text>
<text x="46.1" y="133.9">CAM_VSYNC</text>
<text x="47.9" y="136.5">CAM_HREF</text>
<text x="363.4" y="136.5">VBAT</text>
<text x="51.3" y="139">CAM_D2</text>
<text x="51.3" y="141.6">CAM_D3</text>
<text x="128.3" y="141.6">0.1uF</text>
<text x="48.1" y="144.1">CAM_XCLK</text>
<text x="48.1" y="146.6">CAM_PCLK</text>
<text x="51.3" y="149.2">CAM_D4</text>
<text x="238.1" y="149.2">USB_DP</text>
<text x="383.5" y="145.4">RT9080-33GJ5</text>
<text x="41.9" y="153">1uF</text>
<text x="51.3" y="151.7">CAM_D5</text>
<text x="51.3" y="154.3">CAM_D6</text>
<text x="238" y="151.7">USB_DN</text>
<text x="239.8" y="154.3">USB5V</text>
<text x="359.4" y="153">100nF</text>
<text x="127" y="161.9">FLASH_DI</text>
<text x="261.6" y="158.1">HMT-MICRO USB 4P</text>
<text x="405.1" y="160.6">1uF</text>
<text x="39.4" y="163.2">100nF</text>
<text x="51.3" y="164.4">CAM_D7</text>
<text x="127" y="167">FLASH_CLK</text>
<text x="127" y="164.4">FLASH_DO</text>
<text x="127" y="169.5">FLASH_CS</text>
<text x="139.7" y="174.6">10k</text>
<text x="156.2" y="177.1">10k</text>
<text x="74.9" y="184.7">ESP32-S3R8</text>
<text x="124.5" y="183.5">0.1uF</text>
<text x="286.1" y="238.1">UART_RX</text>
<text x="286.3" y="235.5">UART_TX</text>
<text x="382.3" y="238.1">BOOT</text>
<text x="252.7" y="244.4">100nF R8</text>
<text x="272.4" y="243.2">USB_DP</text>
<text x="294.6" y="245.7">22</text>
<text x="334" y="244.4">100nF</text>
<text x="358.1" y="245.7">RESET_NET</text>
<text x="363.2" y="241.9">100nF</text>
<text x="235.5" y="247">USB_DN</text>
<text x="260.3" y="249.5">22</text>
<text x="309.9" y="254.6">CH340C</text>
<text x="74.9" y="281.3">2k</text>
<text x="64.6" y="290.2">USB5V</text>
<text x="120.6" y="290.2">VBAT</text>
<text x="86.4" y="297.5">TP4056</text>
</g>
</svg>
